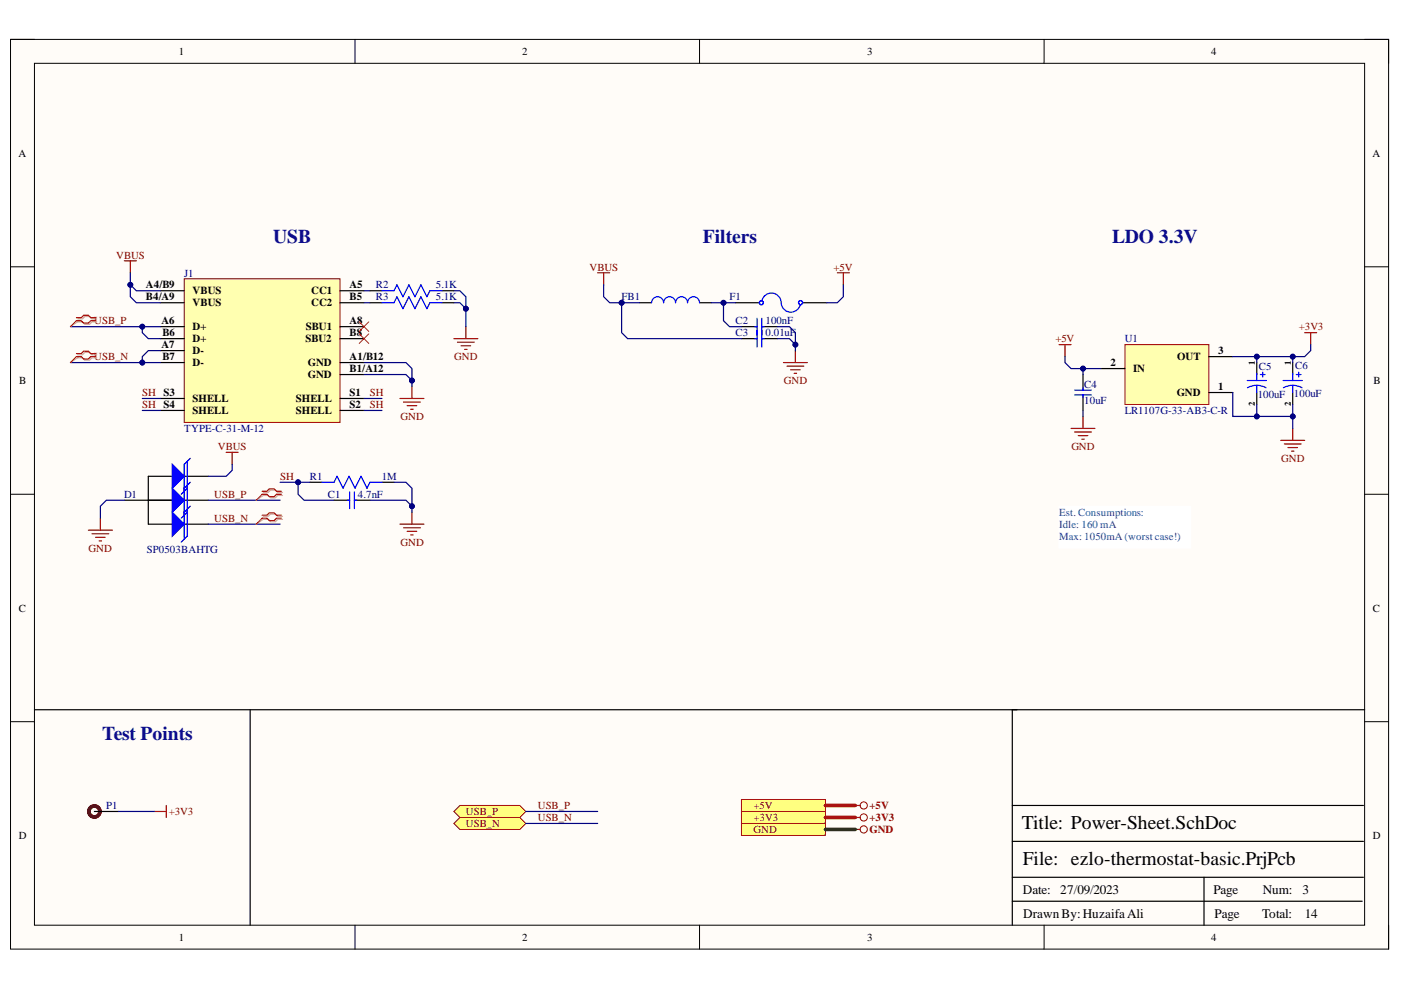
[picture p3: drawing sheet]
<svg xmlns="http://www.w3.org/2000/svg" width="297mm" height="210mm" viewBox="0 0 297 210" stroke-linecap="round" stroke-linejoin="round" font-family="sans-serif">
<path d="M2.2 8.4h292.2v192.8h-292.2z" fill-rule="evenodd" fill="#fffcf8"/>
<path d="M2.2 8.4h292.2v192.8h-292.2z" fill="none" stroke="#000" stroke-width=".21"/>
<path d="M7.3 13.4h282v182.8h-282z" fill-rule="evenodd" fill="#fffcf8"/>
<g fill="none" stroke="#000" stroke-width=".21">
<path d="M2.2 8.3h5.1M7.3 13.4h282v182.8h-282zM75.3 8.3v5.1M148.3 8.3v5.1M221.4 8.4v5M289.3 8.4h5.1v5M2.2 56.6h5.1M289.3 56.6h5.1M2.2 104.8h5.1M289.3 104.8h5.1M2.2 153h5.1M289.3 153h5.1"/>
<path d="M75.3 196.2v5M148.3 196.2v5M221.4 196.2v5M294.4 196.2v5"/>
</g>
<path d="M289.3 150.5h-74.7v45.7M214.6 178.4h74.5M214.6 170.8h74.5M214.6 191.1h74.2M214.6 186h74.5M255.3 186v10.2" fill="none" stroke="#000" stroke-width=".25"/>
<path d="M238.5 73.1h17.8v12.7h-17.8z" fill-rule="evenodd" fill="#ffffb0"/>
<path d="M238.5 73.1h17.8v12.7h-17.8z" fill="none" stroke="#800000" stroke-width=".21"/>
<path d="M233.4 78.1h5.1M256.3 75.6h5.1M256.3 83.2h5.1" fill="none" stroke="#000" stroke-width=".25"/>
<path d="M224.5 73.1h2.6M225.8 73.1v2.5M276.6 70.5h2.6M277.9 70.5v2.6M271.5 93.4h5.1M272.3 94.1h3.6M273.1 94.9h2M273.8 95.7h.5M274.1 90.8v2.6" fill="none" stroke="#800000" stroke-width=".25"/>
<path d="M39.1 59.1h33v30.5h-33z" fill-rule="evenodd" fill="#ffffb0"/>
<path d="M39.1 59.1h33v30.5h-33z" fill="none" stroke="#800000" stroke-width=".21"/>
<g fill="none" stroke="#000" stroke-width=".25">
<path d="M34 76.9h5.1M34 61.6h5.1M34 69.3h5.1M34 74.3h5.1M34 64.2h5.1M34 71.8h5.1M72.1 76.9h5.1M72.1 61.6h5.1M72.1 69.3h5.1M72.1 79.4h5.1M72.1 64.2h5.1M72.1 71.8h5.1"/>
<path d="M135.6 64.2h2.6M148.3 64.2h2.6M34 84.5h5.1M34 87h5.1M72.1 84.5h5.1M72.1 87h5.1M26.4 106.1h10.1M36.5 101h-5.1v10.1h5.1M39.1 111.1h5M39.1 106.1h5M39.1 101h5"/>
</g>
<g fill="none" stroke="#800000" stroke-width=".25">
<path d="M26.4 55.3h2.5M27.6 55.3v2.5M126.7 57.8h2.6M128 57.8v2.6M177.5 57.8h2.6M178.8 57.8v2.6M96.2 71.8h5.1M97 72.6h3.5M97.8 73.3h2M98.5 74.1h.5M98.8 69.3v2.5M166.1 76.9h5.1"/>
<path d="M166.9 77.6h3.5M167.6 78.4h2.1M168.4 79.2h.5M168.6 74.3v2.6M84.8 84.5h5.1M85.6 85.2h3.5M86.3 86h2.1M87.1 86.8h.5M87.3 82v2.5M84.8 111.1h5.1M85.6 111.9h3.5M86.3 112.7h2.1"/>
<path d="M87.1 113.4h.5M87.3 108.6v2.5"/>
</g>
<path d="M76.2 68.2l2 2.1M76.2 70.8l2 2M78.2 68.2l-2 2.1M78.2 70.8l-2 2" fill="none" stroke="#f00" stroke-width=".21"/>
<path d="M138.2 64.2a1.27 1.27 0 0 1 1.2-1.3 1.27 1.27 0 0 1 1.3 1.3 1.27 1.27 0 0 1 1.3-1.3 1.27 1.27 0 0 1 1.2 1.3 1.27 1.27 0 0 1 1.3-1.3 1.27 1.27 0 0 1 1.3 1.3 1.27 1.27 0 0 1 1.2-1.3 1.27 1.27 0 0 1 1.3 1.3" fill="none" stroke="#00f" stroke-width=".25"/>
<path d="M36.5 98.4l2.6 2.6-2.6 2.5z" fill="#00f"/>
<path d="M36.5 98.4l2.6 2.6-2.6 2.5zM39.7 97.8v5.7l-1.3 1.3M40.3 97.2l-1.2 1.2v5.8" fill="none" stroke="#00f" stroke-width=".25"/>
<path d="M36.5 103.5l2.6 2.6-2.6 2.5z" fill="#00f"/>
<path d="M36.5 103.5l2.6 2.6-2.6 2.5zM39.7 102.9v5.7l-1.3 1.3M40.3 102.3l-1.2 1.2v5.7" fill="none" stroke="#00f" stroke-width=".25"/>
<path d="M36.5 108.6l2.6 2.5-2.6 2.6z" fill="#00f"/>
<g fill="none" stroke="#00f" stroke-width=".25">
<path d="M81 61.6h2.5l.7-1.2 1.2 2.5 1.3-2.5 1.3 2.5 1.2-2.5 1.3 2.5 .7-1.3h2.5M81 64.2h2.5l.7-1.3 1.2 2.6 1.3-2.6 1.3 2.6 1.2-2.6 1.3 2.6 .7-1.3h2.5M160 71.8h.5M160 69.3h.5M160.5 67.5v6.1M161.5 67.5v6.1M161.5 71.8h.5M161.5 69.3h.5M161.6 63.7a2.06 2.06 0 0 1 2.2-1.6 2.06 2.06 0 0 1 1.8 2.1M165.6 64.3a2.06 2.06 0 0 0 1.9 1.9 2.06 2.06 0 0 0 2.2-1.6M266.5 79.2v1.5M267.2 79.4h1"/>
<path d="M267.7 78.9v1M274.1 79.2v1.5M274.8 79.4h1.1M275.4 78.9v1M227.8 82.7h3.6M227.8 83.7h3.6M229.6 82.2v.5M229.6 83.7v.5M264.4 80.7h4.1M266.5 81.7l.8 .1 1.1 .4M266.5 81.7l-.9 .1-1.1 .4M266.5 81.7v1.5"/>
<path d="M272.1 80.7h4M274.1 81.7l.8 .1 1.1 .4M274.1 81.7l-.8 .1-1.2 .4M274.1 81.7v1.5M36.5 108.6l2.6 2.5-2.6 2.6zM39.7 108v5.7l-1.3 1.2M40.3 107.3l-1.2 1.3v5.7M68.3 102.3h2.5l.7-1.3 1.2 2.5 1.3-2.5 1.3 2.5 1.2-2.5 1.3 2.5 .6-1.2h2.6M73.6 106.1h.5M74.1 104.3v3.5M75.1 104.3v3.5M75.1 106.1h.5"/>
<circle cx="161.4" cy="64.2" r=".42"/>
<circle cx="169.7" cy="64.2" r=".43"/>
</g>
<g fill="none" stroke="#800000" stroke-width=".25">
<path d="M48 95.9h2.5M49.2 95.9v2.5M227.1 90.8h5.1M227.8 91.6h3.6M228.6 92.4h2M229.4 93.1h.5M229.6 88.3v2.5M18.7 112.4h5.1M19.5 113.2h3.6M20.3 113.9h2M21 114.7h.5M21.3 109.9v2.5"/>
<path d="M32.7 172.1h2.6M35.3 170.8v2.5"/>
</g>
<g fill="none" stroke="#000" stroke-width=".25">
<path d="M78.4 61.6h2.6M78.4 64.2h2.6M93.7 61.6h2.5M93.7 64.2h2.5M155.9 64.2h5.1M157.2 71.8h3.3M157.2 69.3h3.3M161.5 71.8h3.3M161.5 69.3h3.3M170.2 64.2h5.1M229.6 79.4v3.3M266.5 76.9v2.5"/>
<path d="M274.1 76.9v2.5M229.6 83.7v3.3M266.5 83.2v2.6M274.1 83.2v2.6M65.7 102.3h2.6M70.8 106.1h3.3M75.1 106.1h3.3M81 102.3h2.5M7.3 150.5h208.3M53 150.5v45.7M20 172.1h5.1"/>
</g>
<circle cx="20" cy="172.1" r="1.17" fill="none" stroke="#5b0f00" stroke-width=".76"/>
<path d="M157.2 169.5h17.8v2.6h-17.8z" fill-rule="evenodd" fill="#ffff80"/>
<path d="M157.2 169.5h17.8v2.6h-17.8z" fill="none" stroke="#800000" stroke-width=".21"/>
<path d="M157.2 172.1h17.8v2.5h-17.8z" fill-rule="evenodd" fill="#ffff80"/>
<g fill="none" stroke="#800000" stroke-width=".21">
<path d="M157.2 172.1h17.8v2.5h-17.8z"/>
<circle cx="183.1" cy="170.8" r=".76"/>
<circle cx="183.1" cy="173.3" r=".76"/>
</g>
<path d="M181.4 170.8h1M181.4 173.3h1" fill="none" stroke="#800000" stroke-width=".25"/>
<path d="M157.2 174.6h17.8v2.5h-17.8z" fill-rule="evenodd" fill="#ffff80"/>
<g fill="none" stroke="#800000" stroke-width=".21">
<path d="M157.2 174.6h17.8v2.5h-17.8z"/>
<circle cx="183.1" cy="175.9" r=".76"/>
</g>
<path d="M181.4 175.9h1" fill="none" stroke="#800000" stroke-width=".25"/>
<path d="M97.5 170.8h12.7l1.3 1.3-1.3 1.2h-12.7l-1.3-1.2z" fill-rule="evenodd" fill="#ffff80"/>
<path d="M97.5 170.8h12.7l1.3 1.3-1.3 1.2h-12.7l-1.3-1.2z" fill="none" stroke="#800000" stroke-width=".21"/>
<path d="M96.2 174.6l1.3-1.3h12.7l1.3 1.3-1.3 1.3h-12.7z" fill-rule="evenodd" fill="#ffff80"/>
<path d="M96.2 174.6l1.3-1.3h12.7l1.3 1.3-1.3 1.3h-12.7z" fill="none" stroke="#800000" stroke-width=".21"/>
<path d="M224.5 107.3h28v8.9h-28z" fill-rule="evenodd" fill="#fff"/>
<path d="M224.5 107.3h28v8.9h-28z" fill="none" stroke="#fff" stroke-width=".21"/>
<path d="M77.2 61.6h1.2M77.2 64.2h1.2M96.2 64.2h1.3l1.3 1.3" fill="none" stroke="#000080" stroke-width=".25"/>
<circle cx="98.8" cy="65.5" r=".51" fill="#000080"/>
<circle cx="98.8" cy="65.5" r=".51" fill="none" stroke="#000080" stroke-width=".21"/>
<path d="M77.2 79.4h8.9l1.2 1.3" fill="none" stroke="#000080" stroke-width=".25"/>
<circle cx="87.3" cy="80.7" r=".51" fill="#000080"/>
<circle cx="87.3" cy="80.7" r=".51" fill="none" stroke="#000080" stroke-width=".21"/>
<path d="M27.6 57.8v5.1l1.3 1.3h5.1" fill="none" stroke="#000080" stroke-width=".25"/>
<circle cx="27.6" cy="60.4" r=".51" fill="#000080"/>
<circle cx="27.6" cy="60.4" r=".51" fill="none" stroke="#000080" stroke-width=".21"/>
<path d="M27.6 60.4l1.3 1.2h5.1" fill="none" stroke="#000080" stroke-width=".25"/>
<circle cx="27.6" cy="60.4" r=".51" fill="#000080"/>
<circle cx="27.6" cy="60.4" r=".51" fill="none" stroke="#000080" stroke-width=".21"/>
<path d="M30.2 69.3v1.2l1.2 1.3h2.6" fill="none" stroke="#000080" stroke-width=".25"/>
<circle cx="30.2" cy="69.3" r=".51" fill="#000080"/>
<circle cx="30.2" cy="69.3" r=".51" fill="none" stroke="#000080" stroke-width=".21"/>
<path d="M34 74.3h-2.6l-1.2 1.3v1.3" fill="none" stroke="#000080" stroke-width=".25"/>
<circle cx="30.2" cy="76.9" r=".51" fill="#000080"/>
<circle cx="30.2" cy="76.9" r=".51" fill="none" stroke="#000080" stroke-width=".21"/>
<path d="M164.8 69.3h2.6l1.2 1.2v3.8" fill="none" stroke="#000080" stroke-width=".25"/>
<circle cx="168.6" cy="73.1" r=".51" fill="#000080"/>
<circle cx="168.6" cy="73.1" r=".51" fill="none" stroke="#000080" stroke-width=".21"/>
<path d="M153.4 64.2v3.8l1.3 1.3h2.5M178.8 60.4v2.5l-1.3 1.3h-2.2" fill="none" stroke="#000080" stroke-width=".25"/>
<circle cx="153.4" cy="64.2" r=".51" fill="#000080"/>
<circle cx="153.4" cy="64.2" r=".51" fill="none" stroke="#000080" stroke-width=".21"/>
<path d="M164.8 71.8h2.6l1.2 1.3" fill="none" stroke="#000080" stroke-width=".25"/>
<circle cx="168.6" cy="73.1" r=".51" fill="#000080"/>
<circle cx="168.6" cy="73.1" r=".51" fill="none" stroke="#000080" stroke-width=".21"/>
<path d="M131.8 64.2v6.3l1.3 1.3h24.1" fill="none" stroke="#000080" stroke-width=".25"/>
<circle cx="131.8" cy="64.2" r=".51" fill="#000080"/>
<circle cx="131.8" cy="64.2" r=".51" fill="none" stroke="#000080" stroke-width=".21"/>
<path d="M30.2 84.5h3.8M30.2 87h3.8M49.2 98.4v1.3l-1.2 1.3h-3.9M77.2 84.5h3.8M77.2 87h3.8M26.4 106.1h-3.9l-1.2 1.2v2.6M44.1 106.1h15.3M44.1 111.1h15.3M63.2 102.3v2.5l1.3 1.3h6.3" fill="none" stroke="#000080" stroke-width=".25"/>
<circle cx="63.2" cy="102.3" r=".51" fill="#000080"/>
<circle cx="63.2" cy="102.3" r=".51" fill="none" stroke="#000080" stroke-width=".21"/>
<path d="M83.5 102.3h2.6l1.2 1.2v5.1" fill="none" stroke="#000080" stroke-width=".25"/>
<circle cx="87.3" cy="107.3" r=".51" fill="#000080"/>
<circle cx="87.3" cy="107.3" r=".51" fill="none" stroke="#000080" stroke-width=".21"/>
<path d="M78.4 106.1h7.7l1.2 1.2" fill="none" stroke="#000080" stroke-width=".25"/>
<circle cx="87.3" cy="107.3" r=".51" fill="#000080"/>
<circle cx="87.3" cy="107.3" r=".51" fill="none" stroke="#000080" stroke-width=".21"/>
<path d="M77.2 76.9h8.9l1.2 1.2v3.9" fill="none" stroke="#000080" stroke-width=".25"/>
<circle cx="87.3" cy="80.7" r=".51" fill="#000080"/>
<circle cx="87.3" cy="80.7" r=".51" fill="none" stroke="#000080" stroke-width=".21"/>
<path d="M96.2 61.6h1.3l1.3 1.3v6.4" fill="none" stroke="#000080" stroke-width=".25"/>
<circle cx="98.8" cy="65.5" r=".51" fill="#000080"/>
<circle cx="98.8" cy="65.5" r=".51" fill="none" stroke="#000080" stroke-width=".21"/>
<path d="M14.9 76.9h19.1" fill="none" stroke="#000080" stroke-width=".25"/>
<circle cx="30.2" cy="76.9" r=".51" fill="#000080"/>
<circle cx="30.2" cy="76.9" r=".51" fill="none" stroke="#000080" stroke-width=".21"/>
<path d="M14.9 69.3h19.1" fill="none" stroke="#000080" stroke-width=".25"/>
<circle cx="30.2" cy="69.3" r=".51" fill="#000080"/>
<circle cx="30.2" cy="69.3" r=".51" fill="none" stroke="#000080" stroke-width=".21"/>
<path d="M59.4 102.3h6.3" fill="none" stroke="#000080" stroke-width=".25"/>
<circle cx="63.2" cy="102.3" r=".51" fill="#000080"/>
<circle cx="63.2" cy="102.3" r=".51" fill="none" stroke="#000080" stroke-width=".21"/>
<path d="M150.9 64.2h5" fill="none" stroke="#000080" stroke-width=".25"/>
<circle cx="153.4" cy="64.2" r=".51" fill="#000080"/>
<circle cx="153.4" cy="64.2" r=".51" fill="none" stroke="#000080" stroke-width=".21"/>
<path d="M128 60.4v2.5l1.3 1.3h6.3" fill="none" stroke="#000080" stroke-width=".25"/>
<circle cx="131.8" cy="64.2" r=".51" fill="#000080"/>
<circle cx="131.8" cy="64.2" r=".51" fill="none" stroke="#000080" stroke-width=".21"/>
<path d="M225.8 75.6v1.3l1.3 1.2h6.3M229.6 87v1.3M25.1 172.1h7.6M111.5 172.1h15.2M111.5 174.6h15.2" fill="none" stroke="#000080" stroke-width=".25"/>
<path d="M175 170.8h6.4M175 173.3h6.4" fill="none" stroke="#f00" stroke-width=".76"/>
<path d="M175 175.9h6.4" fill="none" stroke="#274e13" stroke-width=".76"/>
<circle cx="229.6" cy="78.1" r=".51" fill="#000080"/>
<circle cx="229.6" cy="78.1" r=".51" fill="none" stroke="#000080" stroke-width=".21"/>
<path d="M229.6 78.1v1.3" fill="none" stroke="#000080" stroke-width=".25"/>
<circle cx="229.6" cy="78.1" r=".51" fill="#000080"/>
<circle cx="229.6" cy="78.1" r=".51" fill="none" stroke="#000080" stroke-width=".21"/>
<path d="M277.9 73.1v1.2l-1.3 1.3h-15.2" fill="none" stroke="#000080" stroke-width=".25"/>
<circle cx="274.1" cy="75.6" r=".51" fill="#000080"/>
<circle cx="274.1" cy="75.6" r=".51" fill="none" stroke="#000080" stroke-width=".21"/>
<circle cx="266.5" cy="75.6" r=".51" fill="#000080"/>
<circle cx="266.5" cy="75.6" r=".51" fill="none" stroke="#000080" stroke-width=".21"/>
<path d="M274.1 75.6v1.3" fill="none" stroke="#000080" stroke-width=".25"/>
<circle cx="274.1" cy="75.6" r=".51" fill="#000080"/>
<circle cx="274.1" cy="75.6" r=".51" fill="none" stroke="#000080" stroke-width=".21"/>
<path d="M266.5 75.6v1.3" fill="none" stroke="#000080" stroke-width=".25"/>
<circle cx="266.5" cy="75.6" r=".51" fill="#000080"/>
<circle cx="266.5" cy="75.6" r=".51" fill="none" stroke="#000080" stroke-width=".21"/>
<path d="M261.4 83.2v5.1h12.7v-2.5" fill="none" stroke="#000080" stroke-width=".25"/>
<circle cx="266.5" cy="88.3" r=".51" fill="#000080"/>
<circle cx="266.5" cy="88.3" r=".51" fill="none" stroke="#000080" stroke-width=".21"/>
<circle cx="274.1" cy="88.3" r=".51" fill="#000080"/>
<circle cx="274.1" cy="88.3" r=".51" fill="none" stroke="#000080" stroke-width=".21"/>
<path d="M274.1 88.3v2.5" fill="none" stroke="#000080" stroke-width=".25"/>
<circle cx="274.1" cy="88.3" r=".51" fill="#000080"/>
<circle cx="274.1" cy="88.3" r=".51" fill="none" stroke="#000080" stroke-width=".21"/>
<path d="M266.5 85.8v2.5" fill="none" stroke="#000080" stroke-width=".25"/>
<circle cx="266.5" cy="88.3" r=".51" fill="#000080"/>
<circle cx="266.5" cy="88.3" r=".51" fill="none" stroke="#000080" stroke-width=".21"/>
<path d="M16.5 67.6h1l.5-.5h1l.5 .5h1M16.5 68.2h1l.5 .6h1l.5-.6h1M16.5 75.2h1l.5-.5h1l.5 .5h1M16.5 75.9h1l.5 .5h1l.5-.5h1M55.8 104.4h1l.6-.5h1l.5 .5h1M55.8 105h1l.6 .6h1l.5-.6h1M55.8 109.5h1l.6-.5h1l.5 .5h1M55.8 110.1h1l.6 .5h1l.5-.5h1" fill="none" stroke="#d0a19e" stroke-width=".25"/>
<path d="M16.5 68.2l-1.6 1.1M16.5 75.9l-1.6 1M55.8 105l-1.5 1.1M55.8 110.1l-1.5 1" fill="none" stroke="#d0a19e" stroke-width=".21"/>
<path d="M16.2 67.4h1l.5-.5h1l.5 .5h1.1M16.2 68h1l.5 .5h1l.5-.5h1.1M16.2 75h1l.5-.5h1l.5 .5h1.1M16.2 75.6h1l.5 .5h1l.5-.5h1.1M55.6 104.2h1l.5-.6h1l.5 .6h1M55.6 104.8h1l.5 .5h1l.5-.5h1M55.6 109.2h1l.5-.5h1l.5 .5h1M55.6 109.9h1l.5 .5h1l.5-.5h1" fill="none" stroke="#f00" stroke-width=".25"/>
<path d="M16.2 68l-1.3 1.3M16.2 75.6l-1.3 1.3M55.6 104.8l-1.3 1.3M55.6 109.9l-1.3 1.2" fill="none" stroke="#f00" stroke-width=".21"/>
<g font-size="4.1" fill="#0b0b8e">
<text x="57.9" y="51.6">USB</text>
<text x="149" y="51.6">Filters</text>
<text x="235.8" y="51.6">LDO 3.3V</text>
<text x="21.6" y="157">Test Points</text>
</g>
<g font-size="4.1">
<text x="216.7" y="175.7">Title: Power-Sheet.SchDoc</text>
<text x="216.8" y="183.3">File: ezlo-thermostat-basic.PrjPcb</text>
</g>
<g font-size="2.8">
<text x="216.8" y="189.5">Date:</text>
<text x="224.8" y="189.5">27/09/2023</text>
<text x="257.3" y="189.5">Page</text>
<text x="267.7" y="189.5">Num:</text>
<text x="276.1" y="189.5">3</text>
<text x="216.9" y="194.6">DrawnBy:HuzaifaAli</text>
<text x="257.5" y="194.6">Page</text>
<text x="267.6" y="194.6">Total:</text>
<text x="276.6" y="194.6">14</text>
</g>
<g font-size="2.3">
<text x="37.9" y="11.7">1</text>
<text x="110.7" y="11.7">2</text>
<text x="183.9" y="11.7">3</text>
<text x="256.8" y="11.7">4</text>
<text x="3.9" y="33.3">A</text>
<text x="291" y="33.3">A</text>
<text x="31" y="61.2">A4/B9</text>
<text x="31" y="63.7">B4/A9</text>
<text x="40.8" y="62.4">VBUS</text>
<text x="40.8" y="65">VBUS</text>
<text x="66" y="62.4">CC1</text>
<text x="66" y="65">CC2</text>
<text x="74.1" y="61.2">A5</text>
<text x="74.1" y="63.7">B5</text>
<text x="34.3" y="68.8">A6</text>
<text x="34.4" y="71.3">B6</text>
<text x="40.8" y="70">D+</text>
<text x="64.9" y="70">SBU1</text>
<text x="74.1" y="68.8">A8</text>
<text x="74.1" y="71.3">B8</text>
<text x="34.3" y="73.8">A7</text>
<text x="34.4" y="76.4">B7</text>
<text x="40.8" y="75.1">D-</text>
<text x="40.8" y="72.6">D+</text>
<text x="40.8" y="77.6">D-</text>
<text x="64.8" y="72.6">SBU2</text>
<text x="65.3" y="77.6">GND</text>
<text x="74.1" y="76.4">A1/B12</text>
<text x="235.4" y="77.6">2</text>
<text x="249.6" y="76.4">OUT</text>
<text x="258.3" y="75.1">3</text>
<text x="4.1" y="81.4">B</text>
<text x="34.7" y="84">S3</text>
<text x="65.3" y="80.2">GND</text>
<text x="74.1" y="78.9">B1/A12</text>
<text x="74.1" y="84">S1</text>
<text x="240.3" y="78.9">IN</text>
<text x="249.5" y="84">GND</text>
<text x="258.3" y="82.7">1</text>
<text x="291.2" y="81.4">B</text>
<text x="34.7" y="86.5">S4</text>
<text x="40.8" y="85.2">SHELL</text>
<text x="40.8" y="87.8">SHELL</text>
<text x="62.8" y="85.2">SHELL</text>
<text x="62.8" y="87.8">SHELL</text>
<text x="74.1" y="86.5">S2</text>
<text x="4" y="129.7">C</text>
<text x="291.1" y="129.7">C</text>
<text x="4" y="177.9">D</text>
<text x="291.1" y="177.9">D</text>
<text x="37.9" y="199.5">1</text>
<text x="110.7" y="199.5">2</text>
<text x="183.9" y="199.5">3</text>
<text x="256.8" y="199.5">4</text>
</g>
<g font-size="2.3" fill="#800000">
<text x="24.6" y="54.8">VBUS</text>
<text x="125" y="57.4">VBUS</text>
<text x="176.8" y="57.4">+5V</text>
<text x="20" y="68.8">USB_P</text>
<text x="275.4" y="70">+3V3</text>
<text x="20" y="76.4">USB_N</text>
<text x="96.3" y="76.4">GND</text>
<text x="223.8" y="72.6">+5V</text>
<text x="30.1" y="84">SH</text>
<text x="78.4" y="84">SH</text>
<text x="166.2" y="81.4">GND</text>
<text x="30.1" y="86.5">SH</text>
<text x="78.4" y="86.5">SH</text>
<text x="84.9" y="89.1">GND</text>
<text x="46.2" y="95.5">VBUS</text>
<text x="227.2" y="95.5">GND</text>
<text x="59.4" y="101.8">SH</text>
<text x="271.6" y="98">GND</text>
<text x="45.4" y="105.6">USB_P</text>
<text x="45.4" y="110.7">USB_N</text>
<text x="18.8" y="117">GND</text>
<text x="84.9" y="115.7">GND</text>
<text x="35.8" y="172.8">+3V3</text>
<text x="98.8" y="172.8">USB_P</text>
<text x="114" y="171.6">USB_P</text>
<text x="159.8" y="171.6">+5V</text>
<text x="184.4" y="171.6">+5V</text>
<text x="98.8" y="175.4">USB_N</text>
<text x="114" y="174.1">USB_N</text>
<text x="159.8" y="174.1">+3V3</text>
<text x="159.8" y="176.6">GND</text>
<text x="184.4" y="174.1">+3V3</text>
<text x="184.4" y="176.6">GND</text>
</g>
<g font-size="2.3" fill="#000080">
<text x="39.1" y="58.6">J1</text>
<text x="79.7" y="61.2">R2</text>
<text x="79.7" y="63.7">R3</text>
<text x="92.4" y="61.2">5.1K</text>
<text x="92.4" y="63.7">5.1K</text>
<text x="131.8" y="63.7">FB1</text>
<text x="154.7" y="63.7">F1</text>
<text x="155.9" y="71.3">C3</text>
<text x="155.9" y="68.8">C2</text>
<text x="162.3" y="71.3">0.01uF</text>
<text x="162.3" y="68.8">100nF</text>
<text x="238.5" y="72.6">U1</text>
<text x="229.9" y="82.2">C4</text>
<text x="266.9" y="78.4">C5</text>
<text x="274.6" y="78.1">C6</text>
<text x="229.9" y="85.7">10uF</text>
<text x="238.5" y="87.8">LR1107G-33-AB3-C-R</text>
<text x="266.7" y="84.5">100uF</text>
<text x="274.3" y="84.2">100uF</text>
<text x="39.1" y="91.7">TYPE-C-31-M-12</text>
<text x="65.7" y="101.8">R1</text>
<text x="80.9" y="101.8">1M</text>
<text x="26.3" y="105.6">D1</text>
<text x="69.5" y="105.6">C1</text>
<text x="75.9" y="105.6">4.7nF</text>
<text x="31.1" y="117.3">SP0503BAHTG</text>
<text x="22.5" y="171.6">P1</text>
</g>
<g font-size="2.3" fill="#0b5394">
<text x="224.5" y="109.4">Est. Consumptions:</text>
<text x="224.5" y="111.9">Idle: 160 mA</text>
<text x="224.5" y="114.5">Max: 1050mA (worst case!)</text>
</g>
<g font-size="1.9">
<text x="266.1" y="77.4" transform="rotate(-90 266.1 77.4)">1</text>
<text x="273.7" y="77.4" transform="rotate(-90 273.7 77.4)">1</text>
<text x="266.1" y="86.1" transform="rotate(-90 266.1 86.1)">2</text>
<text x="273.7" y="86.1" transform="rotate(-90 273.7 86.1)">2</text>
</g>
</svg>
